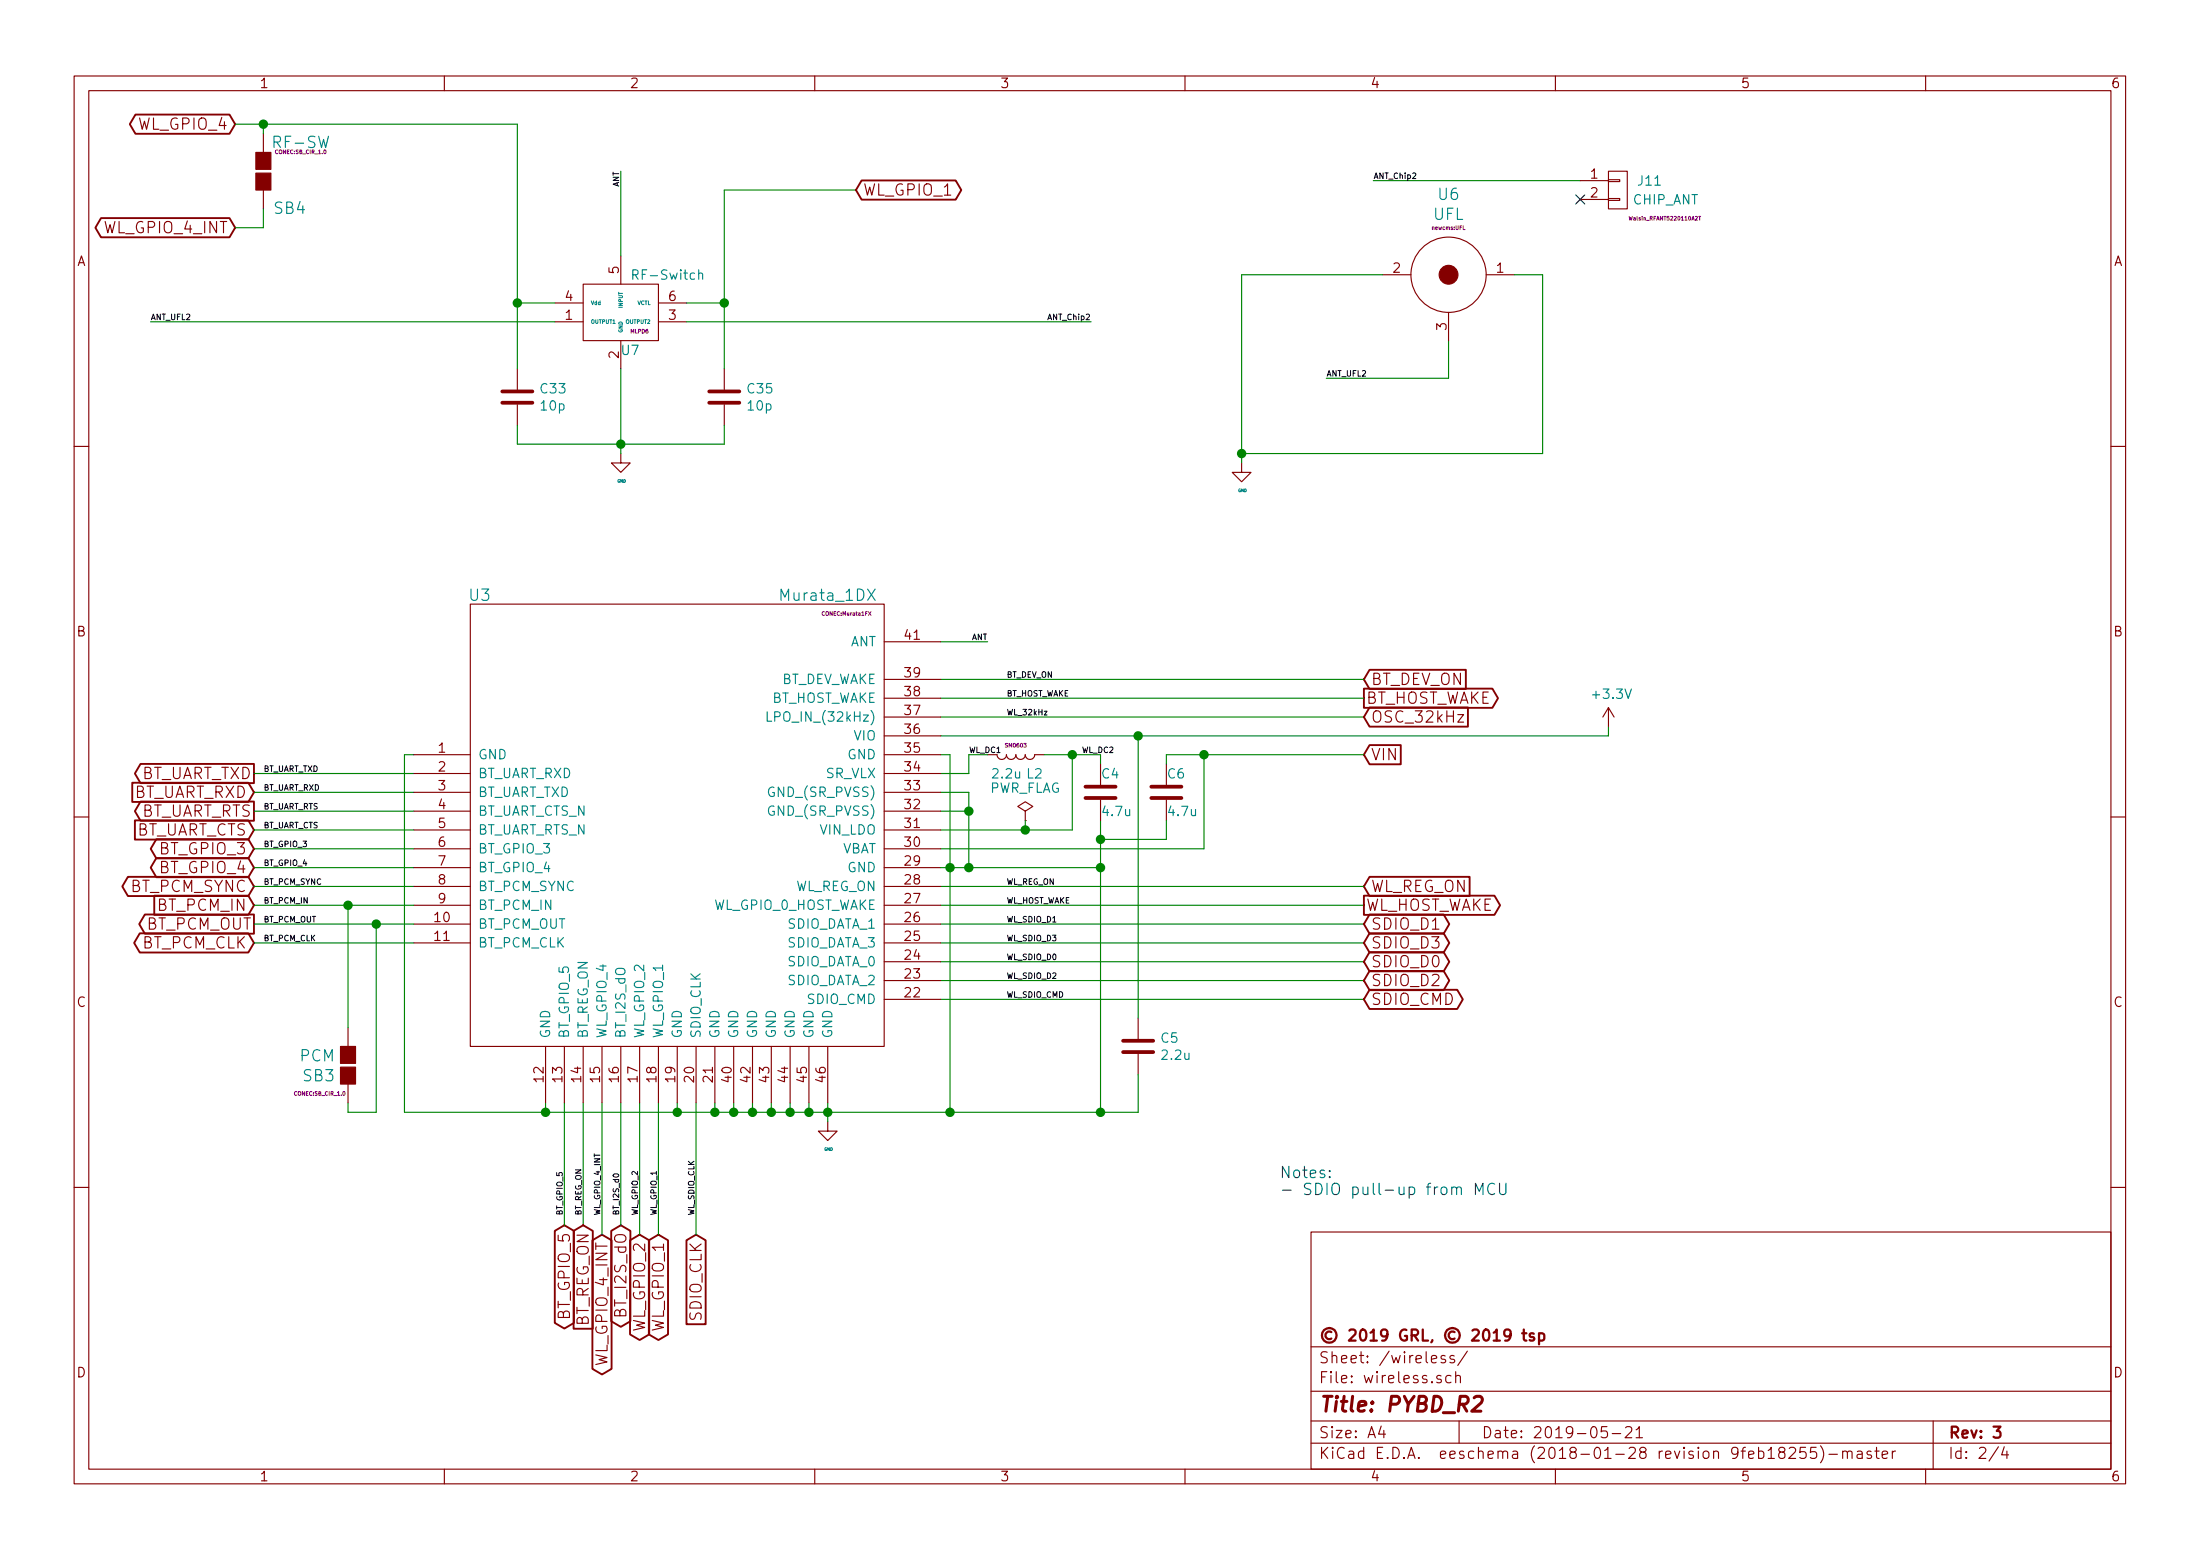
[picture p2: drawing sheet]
<svg xmlns="http://www.w3.org/2000/svg" width="297mm" height="210mm" viewBox="0 0 297 210" stroke-linecap="round" stroke-linejoin="round" font-family="sans-serif">
<g fill="none" stroke="#840000" stroke-width=".15">
<path d="M10 10.3h277v189.9h-277zM12 12.2h273v186.1h-273zM35.6 18v2.6M60 10.3v1.9M110 10.3v1.9M160 10.3v1.9M210 10.3v1.9M260 10.3v1.9M35.6 25.6v2.6M78.7 38.3h10.2v7.7h-10.2zM83.8 34.5v3.8M186.7 37.1h3.8"/>
<path d="M200.7 37.1h3.8M213.4 24.4h3.8M213.4 26.9h3.8M217.2 26.8h1.5v.2h-1.5zM217.2 24.3h1.5v.2h-1.5zM217.2 23.1h2.5v5.1h-2.5zM69.8 49.8v2.8M69.8 54.6v2.8M74.9 43.4h3.8M74.9 40.9h3.8M83.8 46v3.8M88.9 43.4h3.8"/>
<path d="M88.9 40.9h3.8M97.8 49.8v2.8M97.8 54.6v2.8M195.6 42.2v3.8M10 60.2h2M83.8 61.2v1.3h1.3l-1.3 1.2-1.3-1.2h1.3M167.6 62.5v1.2h1.3l-1.3 1.3-1.2-1.3h1.2M285 60.2h2M63.5 81.5h55.9v59.7h-55.9zM119.4 99.3h7.6M119.4 96.8h7.6M119.4 94.2h7.6"/>
<path d="M119.4 91.7h7.6M119.4 86.6h7.6M196.8 96.4h.8l-.8 1.1h.8M217.2 95.5l-.8 1.3M217.2 95.5v2.5M217.2 95.5l.7 1.3M10 110.3h2M55.9 101.8h7.6M55.9 104.4h7.6M55.9 119.6h7.6M55.9 117.1h7.6M55.9 106.9h7.6"/>
<path d="M55.9 114.5h7.6M55.9 112h7.6M55.9 109.5h7.6M119.4 101.8h7.6M119.4 104.4h7.6M119.4 119.6h7.6M119.4 117.1h7.6M119.4 106.9h7.6M119.4 114.5h7.6M119.4 112h7.6M119.4 109.5h7.6M134.6 101.8a.63 .63 0 0 0 .7 .7 .63 .63 0 0 0 .6-.7 .63 .63 0 0 0 .6 .7 .63 .63 0 0 0 .7-.7 .63 .63 0 0 0 .6 .7 .63 .63 0 0 0 .6-.7 .63 .63 0 0 0 .7 .7 .63 .63 0 0 0 .6-.7h1.3"/>
<path d="M138.4 109.5l1-.7-1-.6-1 .6 1 .7v1.2M138.4 110.7h.1M148.6 103.1v2.8M148.6 107.9v2.8M157.5 103.1v2.8M157.5 107.9v2.8M285 110.3h2M47 138.7v2.5M55.9 124.7h7.6M55.9 127.2h7.6M55.9 122.2h7.6M119.4 124.7h7.6"/>
<path d="M119.4 127.2h7.6M119.4 134.9h7.6M119.4 132.3h7.6M119.4 129.8h7.6M119.4 122.2h7.6M153.7 137.4v2.8M47 146.3v2.5M73.7 141.2v7.6M76.2 141.2v7.6M78.7 141.2v7.6M81.3 141.2v7.6M83.8 141.2v7.6"/>
<path d="M86.4 141.2v7.6M88.9 141.2v7.6M91.4 141.2v7.6M94 141.2v7.6M96.5 141.2v7.6M99.1 141.2v7.6M101.6 141.2v7.6M104.1 141.2v7.6M106.7 141.2v7.6M109.2 141.2v7.6M111.8 151.4v1.2h1.2l-1.2 1.3-1.3-1.3h1.3M111.8 141.2v7.6"/>
<path d="M153.7 142.2v2.8M10 160.2h2M177 166.3h108v32h-108zM285 160.2h2M60 198.3v1.9M110 198.3v1.9M160 198.3v1.9M177 194.8h108M177 191.8h108M177 187.8h108M177 181.8h108M186.5 192.5l-.4 1h1"/>
<path d="M186.8 193v1M194.6 185.7l-.4-.1-.2 .2 .1 .2 .5 .2v.3l-.2 .1-.4-.1M195.1 183l-.3-.1-.2 .1v.2a.48 .48 0 0 0 .5 .3l.1 .1-.1 .2-.1 .1-.4-.1M195.9 185.7a.48 .48 0 0 0-.6 0l-.1 .2 .1 .6a.48 .48 0 0 0 .6 0M196.3 183a.37 .37 0 0 0-.5 .1v.1a.54 .54 0 0 0 .5 .3l.1 .1-.1 .2-.1 .1-.4-.1M196.5 185.7a.39 .39 0 0 1 .7 .1v.8M196.5 185.1v1.5M197 191.8v3M198.1 182.3l-1.3 2M210 198.3v1.9M217 192.5h-.7l-.1 .7a.65 .65 0 0 1 .7 0 .61 .61 0 0 1 .1 .7h-.1a.61 .61 0 0 1-.7 0M217.7 193.5h1.1"/>
<path d="M219.5 192.7l.2-.2h.3a.41 .41 0 0 1 .3 .7l-.9 .8h.9M220.9 193l.4-.5v1.5M220.9 194h.9M240.4 196l-.1-.1-.1-.2 .1-.3a.48 .48 0 0 1 .6 .1l.1 .1a.3 .3 0 0 1-.3 .4h-.3a.48 .48 0 0 0-.1 .7 .53 .53 0 0 0 .6 0 .51 .51 0 0 0-.2-.7M241.6 195.5l.2-.2 .5 .1a.37 .37 0 0 1 .1 .6l-.9 .8h.9M243.8 195.3h-.7l-.1 .7a.62 .62 0 0 1 .7 0l.2 .2-.1 .5-.2 .1h-.4l-.2-.1M245.2 195.3h-.7l-.1 .7a.62 .62 0 0 1 .7 0l.2 .2-.1 .5-.2 .1h-.3l-.3-.1M245.8 195.1a1.71 1.71 0 0 1 0 2.3M246.9 196.3h1.2M248.8 196a.38 .38 0 0 1 .6 0v.8M248.8 195.8v1M249.4 196l.2-.2 .4 .1 .1 .9"/>
<path d="M250.8 195.9l.1-.1 .5 .1v.9M251.4 196.2l-.5 .1a.29 .29 0 0 0-.2 .2 .29 .29 0 0 0 .2 .3l.5-.1M252.6 195.9l-.3-.1-.2 .3a.48 .48 0 0 0 .5 .3l.1 .1-.1 .2-.1 .1-.4-.1M253.1 195.8h.6M253.4 195.3v1.3v.1l.3 .1M254.1 196.3l.8-.1-.1-.3-.4-.1-.3 .2 .1 .7 .2 .1 .4-.1M255.5 195.8v1M255.9 195.8a.37 .37 0 0 0-.4 .3M260 198.3v1.9M261 191.8v6.5M269.8 195.2l-1.2 2M270.6 195.2l-.3 1.1h.9"/>
<path d="M271 195.8v1"/>
<circle cx="195.6" cy="37.1" r="5.1"/>
</g>
<path d="M201.7 179.9l.4-.5v1.5M205.5 179.9h.6M205.7 179.4v1.3l.2 .2h.2M207.8 179.9v1.5M201.7 180.9h.8M204 180.1l-.1 .1a.48 .48 0 0 1-.7 .1l-.1-.2v-.4l.1-.2a.48 .48 0 0 1 .8 .2 1.01 1.01 0 0 1-.5 1.2h-.3M207.1 180l-.4-.1-.1 .1-.1 .2a.48 .48 0 0 0 .6 .3l.1 .1-.1 .2-.1 .1-.5-.1M207.8 180a.53 .53 0 0 1 .7 .1v.7a.53 .53 0 0 1-.7 0M269.2 192.5h.9l-.5 .6 .4 .1 .1 .2-.1 .5-.2 .1h-.4l-.2-.1" fill="none" stroke="#840000" stroke-width=".3"/>
<path d="M199 188.6l.3-.2h.5a.48 .48 0 0 1 .3 .6l-.1 .3-1.3 1.1h1.2" fill="none" stroke="#840000" stroke-width=".41"/>
<g fill="none" stroke="#008400" stroke-width=".15">
<path d="M31.7 16.8h38.1v33M35.6 16.8v1.2M35.6 28.2v2.5h-3.9M83.8 23.1v11.4M115.6 25.6h-17.8v24.2M185.4 24.4h28M186.7 37.1h-19.1v25.4M204.5 37.1h3.8v24.1h-40.7M20.3 43.4h54.6M69.8 40.9h5.1M69.8 57.4v2.5h28v-2.5M83.8 49.8v11.4"/>
<path d="M92.7 40.9h5.1M92.7 43.4h54.6M195.6 46v5h-16.5M127 86.6h6.3M127 96.8h57.1M127 94.2h57.1M127 91.7h57.1M153.7 99.3v38.1M217.2 98v1.3h-90.2M34.3 117.1h21.6M34.3 109.5h21.6M34.3 106.9h21.6"/>
<path d="M34.3 112h21.6M34.3 104.4h21.6M34.3 114.5h21.6M34.3 119.6h21.6M55.9 101.8h-1.3v48.3h99.1v-5.1M127 101.8h1.3v48.3M127 117.1h21.6M127 109.5h3.8M127 106.9h3.8v10.2M127 119.6h57.1M133.3 101.8h-2.5v2.6h-3.8M138.4 110.7v1.3"/>
<path d="M141 101.8h7.6v1.3M144.8 101.8v10.2h-17.8M148.6 110.7v39.4M157.5 110.7v2.6h-8.9M162.6 101.8v12.7h-35.6M184.1 101.8h-26.6v1.3M34.3 127.2h21.6M34.3 124.7h21.6M34.3 122.2h21.6M47 122.2v16.5M50.8 124.7v25.4h-3.8v-1.3M127 132.3h57.1"/>
<path d="M127 134.9h57.1M127 129.8h57.1M127 127.2h57.1M127 124.7h57.1M127 122.2h57.1M73.7 148.8v1.3M76.2 148.8v16.5M78.7 148.8v16.5M81.3 148.8v17.8M83.8 148.8v16.5M86.4 148.8v17.8M88.9 148.8v17.8"/>
<path d="M91.4 148.8v1.3M94 148.8v17.8M96.5 148.8v1.3M99.1 148.8v1.3M101.6 148.8v1.3M104.1 148.8v1.3M106.7 148.8v1.3M109.2 148.8v1.3M111.8 148.8v2.6"/>
</g>
<g fill="#008400" stroke="#008400" stroke-width=".25">
<circle cx="109.2" cy="150.1" r=".51"/>
<circle cx="106.7" cy="150.1" r=".51"/>
<circle cx="104.1" cy="150.1" r=".51"/>
<circle cx="101.6" cy="150.1" r=".51"/>
<circle cx="99.1" cy="150.1" r=".51"/>
<circle cx="111.8" cy="150.1" r=".51"/>
<circle cx="128.3" cy="117.1" r=".51"/>
<circle cx="96.5" cy="150.1" r=".51"/>
<circle cx="73.7" cy="150.1" r=".51"/>
<circle cx="91.4" cy="150.1" r=".51"/>
<circle cx="128.3" cy="150.1" r=".51"/>
<circle cx="153.7" cy="99.3" r=".51"/>
<circle cx="144.8" cy="101.8" r=".51"/>
<circle cx="130.8" cy="109.5" r=".51"/>
<circle cx="148.6" cy="113.3" r=".51"/>
<circle cx="162.6" cy="101.8" r=".51"/>
<circle cx="167.6" cy="61.2" r=".51"/>
<circle cx="138.4" cy="112" r=".51"/>
<circle cx="47" cy="122.2" r=".51"/>
<circle cx="50.8" cy="124.7" r=".51"/>
<circle cx="83.8" cy="59.9" r=".51"/>
<circle cx="69.9" cy="40.9" r=".51"/>
<circle cx="97.8" cy="40.9" r=".51"/>
<circle cx="35.6" cy="16.8" r=".51"/>
<circle cx="130.8" cy="117.1" r=".51"/>
<circle cx="148.6" cy="117.1" r=".51"/>
<circle cx="148.6" cy="150.1" r=".51"/>
</g>
<path d="M67.8 54.4h4.1M67.8 52.8h4.1M95.8 54.4h4M95.8 52.8h4M146.6 107.7h4M146.6 106.2h4M155.4 107.7h4.1M155.4 106.2h4.1M151.6 142h4.1M151.6 140.5h4.1" fill="none" stroke="#840000" stroke-width=".51"/>
<g fill="none" stroke="#840000" stroke-width=".25">
<path d="M18.3 15.5h12.7l.7 1.3-.7 1.3h-12.7l-.8-1.3zM13.6 29.4h17.4l.7 1.3-.7 1.3h-17.4l-.7-1.3zM116.3 24.4h12.7l.8 1.2-.8 1.3h-12.7l-.7-1.3zM184.1 92.9h17.4l.8 1.3-.8 1.3h-17.4zM184.9 95.5h13.3v2.6h-13.3l-.8-1.3zM184.9 90.4h13v2.6h-13l-.8-1.3zM17.3 118.3h16.2l.8 1.3-.8 1.3h-16.2l-.8-1.3zM17.9 105.6h15.6l.8 1.3-.8 1.3h-15.6zM18.2 110.7h15.3l.8 1.3-.8 1.3h-15.3zM19 103.1h15.3v2.6h-15.3l-.8-1.3zM19 108.2h15.3v2.6h-15.3l-.8-1.3zM21.1 113.3h12.4l.8 1.2-.8 1.3h-12.4l-.8-1.3z"/>
<path d="M21.1 115.8h12.4l.8 1.3-.8 1.3h-12.4l-.8-1.3zM184.9 100.6h4.2v2.5h-4.2l-.8-1.3zM184.9 118.3h13.5v2.6h-13.5l-.8-1.3zM18.9 126h14.6l.8 1.2-.8 1.3h-14.6l-.8-1.3zM19.6 123.4h14.7v2.6h-14.7l-.8-1.3zM20.8 120.9h12.7l.8 1.3-.8 1.3h-12.7zM184.1 120.9h17.7l.7 1.3-.7 1.3h-17.7zM184.9 131h10l.8 1.3-.8 1.3h-10l-.8-1.3zM184.9 133.6h11.8l.8 1.3-.8 1.3h-11.8l-.8-1.3zM184.9 128.5h10l.8 1.3-.8 1.3h-10l-.8-1.3zM184.9 126h10l.8 1.2-.8 1.3h-10l-.8-1.3zM184.9 123.4h10l.8 1.3-.8 1.3h-10l-.8-1.3z"/>
<path d="M74.9 166.1l1.3-.8 1.3 .8v12.4l-1.3 .8-1.3-.8zM77.4 166.1l1.3-.8 1.3 .8v13.2h-2.6zM80 167.4l1.3-.8 1.3 .8v17.3l-1.3 .8-1.3-.8zM82.5 166.1l1.3-.8 1.3 .8v12.2l-1.3 .8-1.3-.8zM85.1 167.4l1.3-.8 1.3 .8v12.7l-1.3 .7-1.3-.7zM87.6 167.4l1.3-.8 1.3 .8v12.7l-1.3 .7-1.3-.7zM92.7 167.4l1.3-.8 1.3 .8v11.3h-2.6z"/>
</g>
<path d="M179.5 158.8h.1l-.1 .1v-.1v.1M179.5 158h.1l-.1 .1v-.1v.1M201.8 159.8a.62 .62 0 0 0-.7 0 .62 .62 0 0 0-.2 .7 .57 .57 0 0 0 .3 .6 .57 .57 0 0 0 .6 0M202.5 159.7v1.2v.2a.48 .48 0 0 0 .8 0v-1.4M196.7 160.4l.2-.2 .3 .1 .1 .9M199.2 161.2v-1.5l.5 1.1 .5-1.1v1.5" fill="none" stroke="#0000c2" stroke-width=".15"/>
<path d="M94.3 37l.1-.1a.31 .31 0 0 1 .5 .1v.7M103.6 96.1v1.2h.6" fill="none" stroke="#008484" stroke-width=".15"/>
<path d="M197.6 30.5v.5h.2M220 29.2l.1 .5 .1-.4 .1 .4 .1-.5M229.3 29.2h.3M229.5 29.2v.5M117.2 82.5l.4 .6M117.6 82.5l-.4 .6" fill="none" stroke="#840084" stroke-width=".14"/>
<g fill="#840000" stroke="#840000" stroke-width=".15">
<path d="M46 144h2v2.3h-2z"/>
<path d="M46 141.2h2v2.3h-2z"/>
<path d="M34.5 20.6h2.1v2.3h-2.1z"/>
<path d="M34.5 23.4h2.1v2.2h-2.1z"/>
<circle cx="195.6" cy="37.1" r="1.27"/>
</g>
<path d="M212.8 26.3l1.2 1.2M214 26.3l-1.2 1.2" fill="none" stroke="#000084" stroke-width=".15"/>
<path d="M82.8 158.5a.37 .37 0 0 1 .5-.1 .37 .37 0 0 1 .2 .3 .47 .47 0 0 1-.7-.1z" fill="none" stroke="#000" stroke-width=".14"/>
<text font-size="2.8" fill="#840000" x="178" y="190.5">Title: PYBD_R2</text>
<g font-size="2.1" fill="#840000">
<text x="18.7" y="17.5">WL_GPIO_4</text>
<text x="116.5" y="26.4">WL_GPIO_1</text>
<text x="14.1" y="31.5">WL_GPIO_4_INT</text>
<text x="184.4" y="95">BT_HOST_WAKE</text>
<text x="185.1" y="92.5">BT_DEV_ON</text>
<text x="185.1" y="97.5">OSC_32kHz</text>
<text x="17.8" y="107.7">BT_UART_RXD</text>
<text x="18.7" y="105.2">BT_UART_TXD</text>
<text x="185.1" y="102.6">VIN</text>
<text x="18" y="112.8">BT_UART_CTS</text>
<text x="18.7" y="110.2">BT_UART_RTS</text>
<text x="21.7" y="115.3">BT_GPIO_3</text>
<text x="21.7" y="117.9">BT_GPIO_4</text>
<text x="17.6" y="120.4">BT_PCM_SYNC</text>
<text x="19.7" y="125.5">BT_PCM_OUT</text>
<text x="21.3" y="122.9">BT_PCM_IN</text>
<text x="184.4" y="122.9">WL_HOST_WAKE</text>
<text x="185.1" y="125.5">SDIO_D1</text>
<text x="185.1" y="120.4">WL_REG_ON</text>
<text x="19.1" y="128">BT_PCM_CLK</text>
<text x="185.1" y="130.6">SDIO_D0</text>
<text x="185.1" y="128">SDIO_D3</text>
<text x="185.1" y="133.1">SDIO_D2</text>
<text x="185.1" y="135.6">SDIO_CMD</text>
<text x="77" y="177.9" transform="rotate(-90 77 177.9)">BT_GPIO_5</text>
<text x="79.5" y="179.2" transform="rotate(-90 79.5 179.2)">BT_REG_ON</text>
<text x="84.6" y="177.6" transform="rotate(-90 84.6 177.6)">BT_I2S_dO</text>
<text x="87.1" y="179.7" transform="rotate(-90 87.1 179.7)">WL_GPIO_2</text>
<text x="89.7" y="179.7" transform="rotate(-90 89.7 179.7)">WL_GPIO_1</text>
<text x="94.7" y="178.3" transform="rotate(-90 94.7 178.3)">SDIO_CLK</text>
<text x="82" y="184.3" transform="rotate(-90 82 184.3)">WL_GPIO_4_INT</text>
<text x="178" y="184">Sheet: /wireless/</text>
<text x="178" y="181">© 2019 GRL, © 2019 tsp</text>
<text x="178" y="186.7">File: wireless.sch</text>
<text x="178" y="196.9">KiCad E.D.A. eeschema (2018-01-28 revision 9feb18255)-master</text>
<text x="178" y="194.1">Size: A4</text>
<text x="200" y="194.1">Date: 2019-05-21</text>
<text x="263" y="194.1">Rev: 3</text>
<text x="263" y="196.9">Id: 2/4</text>
</g>
<g font-size="2.1" fill="#008484">
<text x="37.1" y="20">RF-SW</text>
<text x="37.1" y="28.9">SB4</text>
<text x="193.5" y="29.7">UFL</text>
<text x="194.2" y="27">U6</text>
<text x="63.4" y="81.1">U3</text>
<text x="105.6" y="81.1">Murata_1DX</text>
<text x="40.5" y="143.3">PCM</text>
<text x="41" y="145.9">SB3</text>
</g>
<g font-size="2.1" fill="#0000c2">
<text x="172.7" y="159">Notes:</text>
<text x="172.7" y="161.3">- SDIO pull-up from MCU</text>
</g>
<g font-size="1.8" fill="#840000">
<text x="35" y="11.9">1</text>
<text x="85" y="11.9">2</text>
<text x="135" y="11.9">3</text>
<text x="185" y="11.9">4</text>
<text x="235" y="11.9">5</text>
<text x="285" y="11.9">6</text>
<text x="214.8" y="24.1">1</text>
<text x="214.8" y="26.7">2</text>
<text x="10.4" y="35.9">A</text>
<text x="285.4" y="35.9">A</text>
<text x="76.4" y="40.6">4</text>
<text x="83.6" y="36.9" transform="rotate(-90 83.6 36.9)">5</text>
<text x="90.3" y="40.6">6</text>
<text x="188.1" y="36.8">2</text>
<text x="202.1" y="36.8">1</text>
<text x="76.4" y="43.2">1</text>
<text x="90.3" y="43.2">3</text>
<text x="195.3" y="44.5" transform="rotate(-90 195.3 44.5)">3</text>
<text x="83.6" y="48.4" transform="rotate(-90 83.6 48.4)">2</text>
<text x="10.4" y="85.9">B</text>
<text x="122.2" y="86.4">41</text>
<text x="285.4" y="85.9">B</text>
<text x="122.2" y="94">38</text>
<text x="122.2" y="91.4">39</text>
<text x="59.2" y="101.6">1</text>
<text x="122.2" y="101.6">35</text>
<text x="122.2" y="99.1">36</text>
<text x="122.2" y="96.5">37</text>
<text x="59.2" y="104.1">2</text>
<text x="59.2" y="106.7">3</text>
<text x="122.2" y="106.7">33</text>
<text x="122.2" y="104.1">34</text>
<text x="59.2" y="109.2">4</text>
<text x="59.2" y="111.8">5</text>
<text x="122.2" y="111.8">31</text>
<text x="122.2" y="109.2">32</text>
<text x="59.2" y="114.3">6</text>
<text x="59.2" y="116.8">7</text>
<text x="59.2" y="119.4">8</text>
<text x="122.2" y="119.4">28</text>
<text x="122.2" y="116.8">29</text>
<text x="122.2" y="114.3">30</text>
<text x="58.7" y="124.5">10</text>
<text x="59.2" y="121.9">9</text>
<text x="122.2" y="124.5">26</text>
<text x="122.2" y="121.9">27</text>
<text x="58.7" y="127">11</text>
<text x="122.2" y="129.5">24</text>
<text x="122.2" y="127">25</text>
<text x="10.4" y="135.9">C</text>
<text x="122.2" y="134.6">22</text>
<text x="122.2" y="132.1">23</text>
<text x="285.4" y="135.9">C</text>
<text x="73.4" y="146" transform="rotate(-90 73.4 146)">12</text>
<text x="75.9" y="146" transform="rotate(-90 75.9 146)">13</text>
<text x="78.5" y="146" transform="rotate(-90 78.5 146)">14</text>
<text x="81" y="146" transform="rotate(-90 81 146)">15</text>
<text x="83.6" y="146" transform="rotate(-90 83.6 146)">16</text>
<text x="86.1" y="146" transform="rotate(-90 86.1 146)">17</text>
<text x="88.6" y="146" transform="rotate(-90 88.6 146)">18</text>
<text x="91.2" y="146" transform="rotate(-90 91.2 146)">19</text>
<text x="93.7" y="146" transform="rotate(-90 93.7 146)">20</text>
<text x="96.3" y="146" transform="rotate(-90 96.3 146)">21</text>
<text x="98.8" y="146" transform="rotate(-90 98.8 146)">40</text>
<text x="101.3" y="146" transform="rotate(-90 101.3 146)">42</text>
<text x="103.9" y="146" transform="rotate(-90 103.9 146)">43</text>
<text x="106.4" y="146" transform="rotate(-90 106.4 146)">44</text>
<text x="109" y="146" transform="rotate(-90 109 146)">45</text>
<text x="111.5" y="146" transform="rotate(-90 111.5 146)">46</text>
<text x="10.4" y="185.9">D</text>
<text x="285.4" y="185.9">D</text>
<text x="35" y="199.9">1</text>
<text x="85" y="199.9">2</text>
<text x="135" y="199.9">3</text>
<text x="185" y="199.9">4</text>
<text x="235" y="199.9">5</text>
<text x="285" y="199.9">6</text>
</g>
<g font-size="1.8" fill="#008484">
<text x="220.5" y="27.6">CHIP_ANT</text>
<text x="221.3" y="25.1">J11</text>
<text x="85.9" y="37.8">RF-Switch</text>
<text x="84" y="47.9">U7</text>
<text x="73.1" y="53.1">C33</text>
<text x="101" y="53.1">C35</text>
<text x="73.1" y="55.4">10p</text>
<text x="101" y="55.4">10p</text>
<text x="114.7" y="87.2">ANT</text>
<text x="103.7" y="94.9">BT_HOST_WAKE</text>
<text x="105" y="92.3">BT_DEV_WAKE</text>
<text x="215.2" y="94.3">+3.3V</text>
<text x="104.7" y="97.4">LPO_IN_(32kHz)</text>
<text x="115.3" y="99.9">VIO</text>
<text x="64.5" y="102.5">GND</text>
<text x="64.5" y="105">BT_UART_RXD</text>
<text x="64.5" y="107.6">BT_UART_TXD</text>
<text x="104.1" y="107.6">GND_(SR_PVSS)</text>
<text x="111.5" y="105">SR_VLX</text>
<text x="114.4" y="102.5">GND</text>
<text x="133.5" y="107">PWR_FLAG</text>
<text x="134.1" y="105.1">2.2u L2</text>
<text x="148.8" y="105.1">C4</text>
<text x="157.7" y="105.1">C6</text>
<text x="64.5" y="110.1">BT_UART_CTS_N</text>
<text x="64.5" y="112.6">BT_UART_RTS_N</text>
<text x="104.1" y="110.1">GND_(SR_PVSS)</text>
<text x="110.7" y="112.6">VIN_LDO</text>
<text x="149" y="110.2">4.7u</text>
<text x="157.9" y="110.2">4.7u</text>
<text x="64.5" y="115.2">BT_GPIO_3</text>
<text x="64.5" y="117.7">BT_GPIO_4</text>
<text x="113.5" y="115.2">VBAT</text>
<text x="114.4" y="117.7">GND</text>
<text x="64.5" y="125.3">BT_PCM_OUT</text>
<text x="64.5" y="120.3">BT_PCM_SYNC</text>
<text x="64.5" y="122.8">BT_PCM_IN</text>
<text x="96" y="122.8">WL_GPIO_0_HOST_WAKE</text>
<text x="106.2" y="125.3">SDIO_DATA_1</text>
<text x="107.2" y="120.3">WL_REG_ON</text>
<text x="64.5" y="127.9">BT_PCM_CLK</text>
<text x="106.2" y="130.4">SDIO_DATA_0</text>
<text x="106.2" y="127.9">SDIO_DATA_3</text>
<text x="106.2" y="133">SDIO_DATA_2</text>
<text x="109" y="135.5">SDIO_CMD</text>
<text x="74.3" y="140.2" transform="rotate(-90 74.3 140.2)">GND</text>
<text x="76.8" y="140.2" transform="rotate(-90 76.8 140.2)">BT_GPIO_5</text>
<text x="79.4" y="140.2" transform="rotate(-90 79.4 140.2)">BT_REG_ON</text>
<text x="81.9" y="140.2" transform="rotate(-90 81.9 140.2)">WL_GPIO_4</text>
<text x="84.5" y="140.2" transform="rotate(-90 84.5 140.2)">BT_I2S_dO</text>
<text x="87" y="140.2" transform="rotate(-90 87 140.2)">WL_GPIO_2</text>
<text x="89.5" y="140.2" transform="rotate(-90 89.5 140.2)">WL_GPIO_1</text>
<text x="92.1" y="140.2" transform="rotate(-90 92.1 140.2)">GND</text>
<text x="94.6" y="140.2" transform="rotate(-90 94.6 140.2)">SDIO_CLK</text>
<text x="97.2" y="140.2" transform="rotate(-90 97.2 140.2)">GND</text>
<text x="99.7" y="140.2" transform="rotate(-90 99.7 140.2)">GND</text>
<text x="102.2" y="140.2" transform="rotate(-90 102.2 140.2)">GND</text>
<text x="104.8" y="140.2" transform="rotate(-90 104.8 140.2)">GND</text>
<text x="107.3" y="140.2" transform="rotate(-90 107.3 140.2)">GND</text>
<text x="109.9" y="140.2" transform="rotate(-90 109.9 140.2)">GND</text>
<text x="112.4" y="140.2" transform="rotate(-90 112.4 140.2)">GND</text>
<text x="156.8" y="140.7">C5</text>
<text x="157" y="143">2.2u</text>
</g>
<g font-size="1.1">
<text x="83.6" y="25.3" transform="rotate(-90 83.6 25.3)">ANT</text>
<text x="185.4" y="24.1">ANT_Chip2</text>
<text x="20.3" y="43.2">ANT_UFL2</text>
<text x="141.6" y="43.2">ANT_Chip2</text>
<text x="179.1" y="50.8">ANT_UFL2</text>
<text x="131.2" y="86.4">ANT</text>
<text x="135.9" y="91.5">BT_DEV_ON</text>
<text x="135.9" y="94">BT_HOST_WAKE</text>
<text x="130.8" y="101.6">WL_DC1</text>
<text x="135.9" y="96.5">WL_32kHz</text>
<text x="146" y="101.6">WL_DC2</text>
<text x="35.6" y="106.7">BT_UART_RXD</text>
<text x="35.6" y="104.2">BT_UART_TXD</text>
<text x="35.6" y="111.8">BT_UART_CTS</text>
<text x="35.6" y="109.2">BT_UART_RTS</text>
<text x="35.6" y="114.3">BT_GPIO_3</text>
<text x="35.6" y="116.9">BT_GPIO_4</text>
<text x="35.6" y="119.4">BT_PCM_SYNC</text>
<text x="135.9" y="119.4">WL_REG_ON</text>
<text x="35.6" y="121.9">BT_PCM_IN</text>
<text x="35.6" y="124.5">BT_PCM_OUT</text>
<text x="135.9" y="121.9">WL_HOST_WAKE</text>
<text x="135.9" y="124.5">WL_SDIO_D1</text>
<text x="35.6" y="127">BT_PCM_CLK</text>
<text x="135.9" y="127">WL_SDIO_D3</text>
<text x="135.9" y="129.6">WL_SDIO_D0</text>
<text x="135.9" y="132.1">WL_SDIO_D2</text>
<text x="135.9" y="134.6">WL_SDIO_CMD</text>
<text x="76" y="164.1" transform="rotate(-90 76 164.1)">BT_GPIO_5</text>
<text x="78.5" y="164.1" transform="rotate(-90 78.5 164.1)">BT_REG_ON</text>
<text x="81.1" y="164.1" transform="rotate(-90 81.1 164.1)">WL_GPIO_4_INT</text>
<text x="83.6" y="164.1" transform="rotate(-90 83.6 164.1)">BT_I2S_d0</text>
<text x="86.1" y="164.1" transform="rotate(-90 86.1 164.1)">WL_GPIO_2</text>
<text x="88.7" y="164.1" transform="rotate(-90 88.7 164.1)">WL_GPIO_1</text>
<text x="93.8" y="164.1" transform="rotate(-90 93.8 164.1)">WL_SDIO_CLK</text>
</g>
<g font-size=".7" fill="#840084">
<text x="37.2" y="20.8">CONEC:SB_CIR_1.0</text>
<text x="220.2" y="29.7">Walsin_RFANT5220110A2T</text>
<text x="193.4" y="31">newcms:UFL</text>
<text x="85.2" y="45">MLPD6</text>
<text x="111.1" y="83.1">CONEC:Murata1FX</text>
<text x="135.8" y="100.9">SM0603</text>
<text x="39.8" y="147.8">CONEC:SB_CIR_1.0</text>
</g>
<g font-size=".7" fill="#008484">
<text x="79.8" y="41.1">Vdd</text>
<text x="84.1" y="41.5" transform="rotate(-90 84.1 41.5)">INPUT</text>
<text x="86" y="41.1">VCTL</text>
<text x="79.8" y="43.7">OUTPUT1</text>
<text x="84.1" y="45" transform="rotate(-90 84.1 45)">GND</text>
<text x="84.6" y="43.7">OUTPUT2</text>
</g>
<g font-size=".5" fill="#008484">
<text x="83.4" y="65.1">GND</text>
<text x="167.2" y="66.4">GND</text>
<text x="111.3" y="155.3">GND</text>
</g>
</svg>
